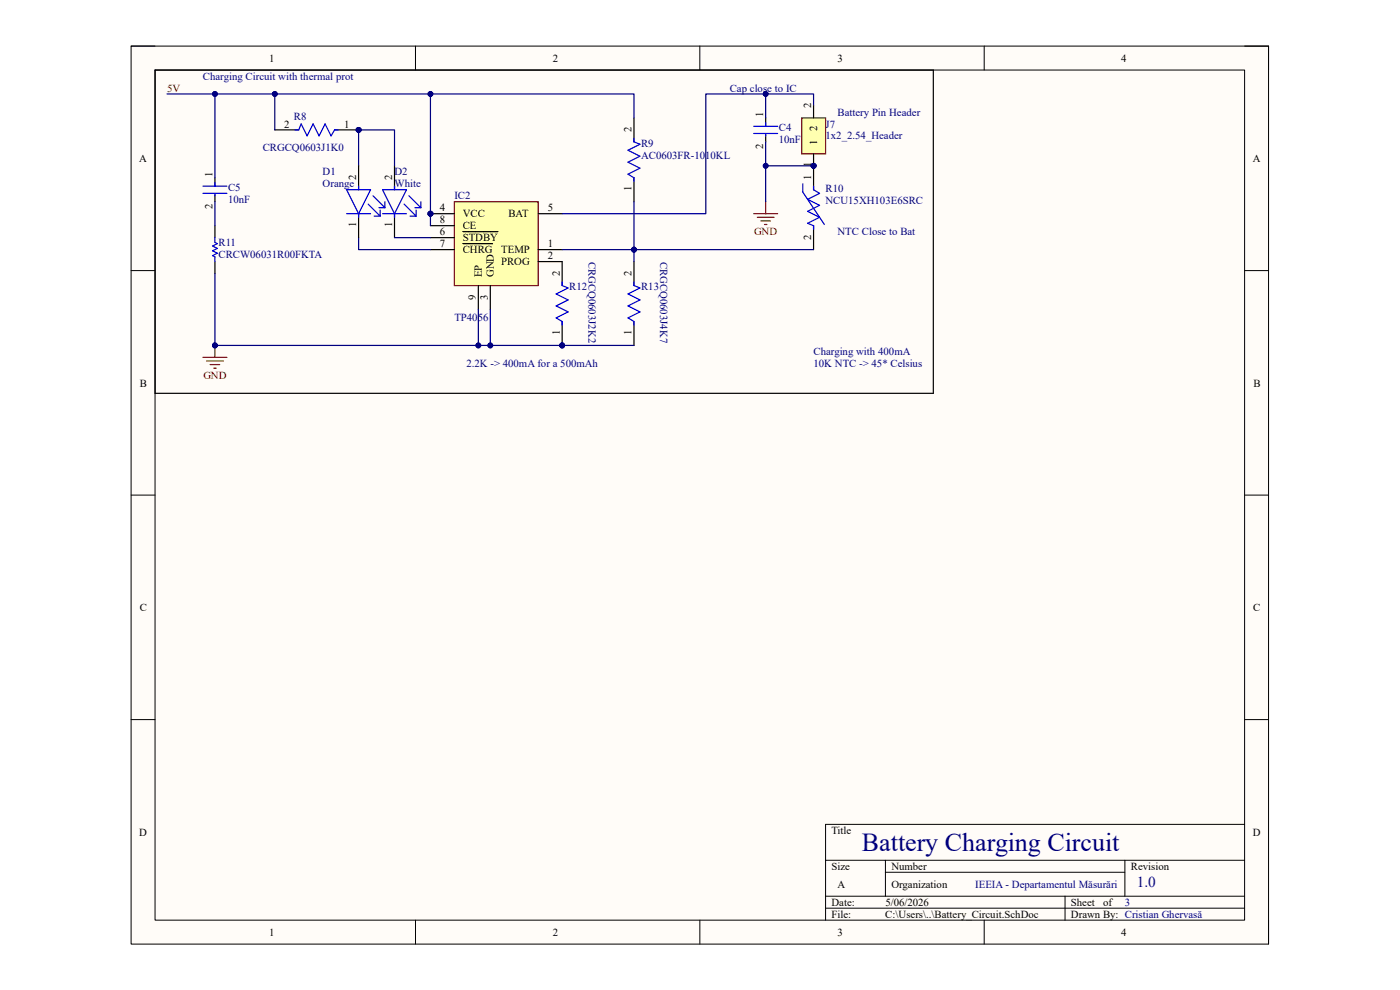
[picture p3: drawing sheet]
<svg xmlns="http://www.w3.org/2000/svg" width="297mm" height="210mm" viewBox="0 0 297 210" stroke-linecap="round" stroke-linejoin="round" font-family="sans-serif">
<path d="M27.8 9.8h241.3v190.5h-241.3z" fill-rule="evenodd" fill="#fffcf8"/>
<path d="M27.8 9.8h241.3v190.5h-241.3z" fill="none" stroke="#000" stroke-width=".21"/>
<path d="M32.9 14.9h231.1v180.3h-231.1z" fill-rule="evenodd" fill="#fffcf8"/>
<g fill="none" stroke="#000" stroke-width=".21">
<path d="M27.8 9.8h5.1M32.9 14.9h231.1v180.3h-231.1zM88.1 9.8v5.1M148.5 9.8v5.1M208.8 9.8v5.1M264 9.8h5.1v5.1M27.8 57.4h5.1M264 57.4h5.1M27.8 105h5.1M264 105h5.1M27.8 152.7h5.1M264 152.7h5.1"/>
<path d="M264 174.9h-88.9v20.3M88.1 195.2v5.1M148.5 195.2v5.1M175.1 182.5h88.9M175.1 190.1h88.9M175.1 192.7h88.9M187.8 182.5v7.6M208.8 195.2v5.1M225.9 190.1v5.1M238.6 182.5v7.6M269.1 195.2v5.1"/>
</g>
<path d="M83.7 35.2v5.1M83.7 45.3v5.1" fill="none" stroke="#000" stroke-width=".25"/>
<path d="M83.7 39.5v.8M81.2 40.3h5l-2.5 5zM81.2 45.3h5M83.7 45.3v.8M85.7 43.3l2.6 2.5M86.7 41.5l2.6 2.6M87 45.8h1.3M88 44.1h1.3M88.3 44.6v1.2M89.3 42.8v1.3" fill="none" stroke="#00f" stroke-width=".25"/>
<path d="M43.1 75.8h5M43.8 76.6h3.6M44.6 77.3h2M45.3 78.1h.5M45.6 73.3v2.5" fill="none" stroke="#800000" stroke-width=".25"/>
<circle cx="45.6" cy="73.3" r=".51" fill="#000080"/>
<circle cx="45.6" cy="73.3" r=".51" fill="none" stroke="#000080" stroke-width=".21"/>
<circle cx="76.1" cy="27.6" r=".51" fill="#000080"/>
<circle cx="76.1" cy="27.6" r=".51" fill="none" stroke="#000080" stroke-width=".21"/>
<path d="M71 27.6h5.1" fill="none" stroke="#000" stroke-width=".25"/>
<circle cx="76.1" cy="27.6" r=".51" fill="#000080"/>
<circle cx="76.1" cy="27.6" r=".51" fill="none" stroke="#000080" stroke-width=".21"/>
<path d="M58.3 27.6h5.1" fill="none" stroke="#000" stroke-width=".25"/>
<path d="M62.6 27.6h.8l.5-1.3 1.3 2.5 1.2-2.5 1.3 2.5 1.3-2.5 1.2 2.5 .8-1.2h.8" fill="none" stroke="#00f" stroke-width=".25"/>
<circle cx="91.3" cy="45.3" r=".51" fill="#000080"/>
<circle cx="91.3" cy="45.3" r=".51" fill="none" stroke="#000080" stroke-width=".21"/>
<path d="M96.4 42.8h17.8v17.8h-17.8z" fill-rule="evenodd" fill="#ffffb0"/>
<path d="M96.4 42.8h17.8v17.8h-17.8z" fill="none" stroke="#800000" stroke-width=".25"/>
<path d="M91.3 45.3h5.1M114.2 53h5.1M114.2 55.5h5.1M104 60.6v5.1" fill="none" stroke="#000" stroke-width=".25"/>
<circle cx="91.3" cy="45.3" r=".51" fill="#000080"/>
<circle cx="91.3" cy="45.3" r=".51" fill="none" stroke="#000080" stroke-width=".21"/>
<path d="M162.4 25v1.8M162.4 28.6v1.5M91.3 47.9h5.1M91.3 53h5.1M91.3 50.4h5.1M98.2 51.7h6.3M98.2 49.1h7.5M114.2 45.3h5.1M101.5 60.6v5.1" fill="none" stroke="#000" stroke-width=".25"/>
<path d="M159.9 26.8h5.1M159.9 28.3h5.1M162.4 26v.8M162.4 28.6v.2" fill="none" stroke="#00f" stroke-width=".25"/>
<circle cx="119.3" cy="73.3" r=".51" fill="#000080"/>
<circle cx="119.3" cy="73.3" r=".51" fill="none" stroke="#000080" stroke-width=".21"/>
<path d="M119.3 68.2v5.1" fill="none" stroke="#000" stroke-width=".25"/>
<circle cx="119.3" cy="73.3" r=".51" fill="#000080"/>
<circle cx="119.3" cy="73.3" r=".51" fill="none" stroke="#000080" stroke-width=".21"/>
<path d="M45.6 37.7v1.8M134.5 25v5.1M134.5 37.7v5.1M45.6 41.3v1.5M45.6 47.9v2.5M45.6 55.5v2.5M119.3 55.5v5.1" fill="none" stroke="#000" stroke-width=".25"/>
<path d="M43.1 39.5h5M45.6 38.7v.8M134.5 29.3v.8l1.3 .5-2.6 1.3 2.6 1.2-2.6 1.3 2.6 1.3-2.6 1.3 1.3 .7v.8M43.1 41h5M45.6 41.3v.2M45.6 50.4v1l.5 .3-1 .5 1 .5-1 .5 1 .5-1 .5 .5 .3v1M119.3 59.8v.8l1.2 .5-2.5 1.3 2.5 1.2-2.5 1.3 2.5 1.3-2.5 1.2 1.3 .8v.8" fill="none" stroke="#00f" stroke-width=".25"/>
<path d="M159.9 45.3h5.1M160.7 46.1h3.5M161.4 46.9h2.1M162.2 47.6h.5M162.4 42.8v2.5" fill="none" stroke="#800000" stroke-width=".25"/>
<circle cx="172.6" cy="35.2" r=".51" fill="#000080"/>
<circle cx="172.6" cy="35.2" r=".51" fill="none" stroke="#000080" stroke-width=".21"/>
<path d="M172.6 35.2v5.1" fill="none" stroke="#000" stroke-width=".25"/>
<circle cx="172.6" cy="35.2" r=".51" fill="#000080"/>
<circle cx="172.6" cy="35.2" r=".51" fill="none" stroke="#000080" stroke-width=".21"/>
<path d="M32.9 14.9h165.1v68.5h-165.1zM134.5 55.5v5.1M172.6 47.9v5.1M134.5 68.2v5.1" fill="none" stroke="#000" stroke-width=".25"/>
<path d="M170.3 39v1.8l4.6 6.8M172.6 39.5v.8l1.3 .7-2.6 1.3 2.6 1.3-2.6 1.2 2.6 1.3-2.6 1.3 1.3 .5v.7M134.5 59.8v.8l1.3 .5-2.6 1.3 2.6 1.2-2.6 1.3 2.6 1.3-2.6 1.2 1.3 .8v.8" fill="none" stroke="#00f" stroke-width=".25"/>
<path d="M91.3 45.3v2.6" fill="none" stroke="#000080" stroke-width=".25"/>
<circle cx="91.3" cy="45.3" r=".51" fill="#000080"/>
<circle cx="91.3" cy="45.3" r=".51" fill="none" stroke="#000080" stroke-width=".21"/>
<path d="M76.1 27.6h7.6v7.6" fill="none" stroke="#000080" stroke-width=".25"/>
<circle cx="76.1" cy="27.6" r=".51" fill="#000080"/>
<circle cx="76.1" cy="27.6" r=".51" fill="none" stroke="#000080" stroke-width=".21"/>
<path d="M76.1 50.4v2.6h15.2M83.7 50.4h7.6M101.5 65.7v7.6" fill="none" stroke="#000080" stroke-width=".25"/>
<circle cx="101.5" cy="73.3" r=".51" fill="#000080"/>
<circle cx="101.5" cy="73.3" r=".51" fill="none" stroke="#000080" stroke-width=".21"/>
<path d="M104 65.7v7.6" fill="none" stroke="#000080" stroke-width=".25"/>
<circle cx="104" cy="73.3" r=".51" fill="#000080"/>
<circle cx="104" cy="73.3" r=".51" fill="none" stroke="#000080" stroke-width=".21"/>
<path d="M76.1 27.6v7.6" fill="none" stroke="#000080" stroke-width=".25"/>
<circle cx="76.1" cy="27.6" r=".51" fill="#000080"/>
<circle cx="76.1" cy="27.6" r=".51" fill="none" stroke="#000080" stroke-width=".21"/>
<path d="M45.6 42.8v5.1M45.6 58v15.3" fill="none" stroke="#000080" stroke-width=".25"/>
<circle cx="45.6" cy="73.3" r=".51" fill="#000080"/>
<circle cx="45.6" cy="73.3" r=".51" fill="none" stroke="#000080" stroke-width=".21"/>
<path d="M45.6 73.3h73.7" fill="none" stroke="#000080" stroke-width=".25"/>
<circle cx="119.3" cy="73.3" r=".51" fill="#000080"/>
<circle cx="119.3" cy="73.3" r=".51" fill="none" stroke="#000080" stroke-width=".21"/>
<circle cx="104" cy="73.3" r=".51" fill="#000080"/>
<circle cx="104" cy="73.3" r=".51" fill="none" stroke="#000080" stroke-width=".21"/>
<circle cx="101.5" cy="73.3" r=".51" fill="#000080"/>
<circle cx="101.5" cy="73.3" r=".51" fill="none" stroke="#000080" stroke-width=".21"/>
<circle cx="45.6" cy="73.3" r=".51" fill="#000080"/>
<circle cx="45.6" cy="73.3" r=".51" fill="none" stroke="#000080" stroke-width=".21"/>
<path d="M172.6 22.5v-2.6h-10.2v5.1" fill="none" stroke="#000080" stroke-width=".25"/>
<circle cx="162.4" cy="19.9" r=".51" fill="#000080"/>
<circle cx="162.4" cy="19.9" r=".51" fill="none" stroke="#000080" stroke-width=".21"/>
<path d="M91.3 19.9h43.2v5.1" fill="none" stroke="#000080" stroke-width=".25"/>
<circle cx="91.3" cy="19.9" r=".51" fill="#000080"/>
<circle cx="91.3" cy="19.9" r=".51" fill="none" stroke="#000080" stroke-width=".21"/>
<path d="M58.3 19.9h33v25.4" fill="none" stroke="#000080" stroke-width=".25"/>
<circle cx="91.3" cy="45.3" r=".51" fill="#000080"/>
<circle cx="91.3" cy="45.3" r=".51" fill="none" stroke="#000080" stroke-width=".21"/>
<circle cx="91.3" cy="19.9" r=".51" fill="#000080"/>
<circle cx="91.3" cy="19.9" r=".51" fill="none" stroke="#000080" stroke-width=".21"/>
<circle cx="58.3" cy="19.9" r=".51" fill="#000080"/>
<circle cx="58.3" cy="19.9" r=".51" fill="none" stroke="#000080" stroke-width=".21"/>
<path d="M35.4 19.9h22.9v7.7" fill="none" stroke="#000080" stroke-width=".25"/>
<circle cx="58.3" cy="19.9" r=".51" fill="#000080"/>
<circle cx="58.3" cy="19.9" r=".51" fill="none" stroke="#000080" stroke-width=".21"/>
<circle cx="45.6" cy="19.9" r=".51" fill="#000080"/>
<circle cx="45.6" cy="19.9" r=".51" fill="none" stroke="#000080" stroke-width=".21"/>
<path d="M162.4 19.9h-12.7v25.4h-30.4" fill="none" stroke="#000080" stroke-width=".25"/>
<circle cx="162.4" cy="19.9" r=".51" fill="#000080"/>
<circle cx="162.4" cy="19.9" r=".51" fill="none" stroke="#000080" stroke-width=".21"/>
<path d="M134.5 42.8v10.2h-15.2" fill="none" stroke="#000080" stroke-width=".25"/>
<circle cx="134.5" cy="53" r=".51" fill="#000080"/>
<circle cx="134.5" cy="53" r=".51" fill="none" stroke="#000080" stroke-width=".21"/>
<path d="M134.5 53v2.5" fill="none" stroke="#000080" stroke-width=".25"/>
<circle cx="134.5" cy="53" r=".51" fill="#000080"/>
<circle cx="134.5" cy="53" r=".51" fill="none" stroke="#000080" stroke-width=".21"/>
<path d="M119.3 73.3h15.2" fill="none" stroke="#000080" stroke-width=".25"/>
<circle cx="119.3" cy="73.3" r=".51" fill="#000080"/>
<circle cx="119.3" cy="73.3" r=".51" fill="none" stroke="#000080" stroke-width=".21"/>
<path d="M162.4 35.2h10.2" fill="none" stroke="#000080" stroke-width=".25"/>
<circle cx="162.4" cy="35.2" r=".51" fill="#000080"/>
<circle cx="162.4" cy="35.2" r=".51" fill="none" stroke="#000080" stroke-width=".21"/>
<circle cx="172.6" cy="35.2" r=".51" fill="#000080"/>
<circle cx="172.6" cy="35.2" r=".51" fill="none" stroke="#000080" stroke-width=".21"/>
<path d="M162.4 30.1v12.7" fill="none" stroke="#000080" stroke-width=".25"/>
<circle cx="162.4" cy="35.2" r=".51" fill="#000080"/>
<circle cx="162.4" cy="35.2" r=".51" fill="none" stroke="#000080" stroke-width=".21"/>
<path d="M134.5 53h38.1" fill="none" stroke="#000080" stroke-width=".25"/>
<circle cx="134.5" cy="53" r=".51" fill="#000080"/>
<circle cx="134.5" cy="53" r=".51" fill="none" stroke="#000080" stroke-width=".21"/>
<path d="M45.6 19.9v17.8" fill="none" stroke="#000080" stroke-width=".25"/>
<circle cx="45.6" cy="19.9" r=".51" fill="#000080"/>
<circle cx="45.6" cy="19.9" r=".51" fill="none" stroke="#000080" stroke-width=".21"/>
<path d="M76.1 35.2v5.1M76.1 45.3v5.1" fill="none" stroke="#000" stroke-width=".25"/>
<path d="M76.1 39.5v.8M73.5 40.3h5.1l-2.5 5zM73.5 45.3h5.1M76.1 45.3v.8M78.1 43.3l2.5 2.5M79.1 41.5l2.6 2.6M79.4 45.8h1.2M80.4 44.1h1.3M80.6 44.6v1.2M81.7 42.8v1.3" fill="none" stroke="#00f" stroke-width=".25"/>
<circle cx="172.6" cy="35.2" r=".51" fill="#000080"/>
<circle cx="172.6" cy="35.2" r=".51" fill="none" stroke="#000080" stroke-width=".21"/>
<path d="M170.1 25h5v7.6h-5z" fill-rule="evenodd" fill="#ffffb0"/>
<path d="M170.1 25h5v7.6h-5z" fill="none" stroke="#800000" stroke-width=".25"/>
<path d="M172.6 32.6v2.6" fill="none" stroke="#000" stroke-width=".25"/>
<circle cx="172.6" cy="35.2" r=".51" fill="#000080"/>
<circle cx="172.6" cy="35.2" r=".51" fill="none" stroke="#000080" stroke-width=".21"/>
<path d="M172.6 22.5v2.5" fill="none" stroke="#000" stroke-width=".25"/>
<path d="M187.8 185h50.8" fill="none" stroke="#000" stroke-width=".21"/>
<text font-size="5.5" fill="#000080" x="182.8" y="180.6">Battery Charging Circuit</text>
<text font-size="3.2" fill="#000080" x="241.2" y="188.2">1.0</text>
<g font-size="2.3" fill="#000080">
<text x="43.1" y="16.9">Charging Circuit with thermal prot</text>
<text x="154.8" y="19.4">Cap close to IC</text>
<text x="62.4" y="25.5">R8</text>
<text x="165.2" y="27.8">C4</text>
<text x="175.1" y="27.1">J7</text>
<text x="175.1" y="29.6">1x2_2.54_Header</text>
<text x="177.7" y="24.5">Battery Pin Header</text>
<text x="55.8" y="32.1">CRGCQ0603J1K0</text>
<text x="136" y="31.1">R9</text>
<text x="136" y="33.7">AC0603FR-1010KL</text>
<text x="165.2" y="30.4">10nF</text>
<text x="48.4" y="40.5">C5</text>
<text x="68.5" y="37.2">D1</text>
<text x="68.5" y="39.8">Orange</text>
<text x="83.7" y="37.2">D2</text>
<text x="83.7" y="39.8">White</text>
<text x="175.1" y="40.8">R10</text>
<text x="48.4" y="43.1">10nF</text>
<text x="96.4" y="42.3">IC2</text>
<text x="175.1" y="43.3">NCU15XH103E6SRC</text>
<text x="46.4" y="52.2">R11</text>
<text x="177.7" y="49.9">NTC Close to Bat</text>
<text x="46.4" y="54.7">CRCW06031R00FKTA</text>
<text x="124.8" y="55.5" transform="rotate(90 124.8 55.5)">CRGCQ0603J2K2</text>
<text x="140.1" y="55.5" transform="rotate(90 140.1 55.5)">CRGCQ0603J4K7</text>
<text x="120.8" y="61.6">R12</text>
<text x="136" y="61.6">R13</text>
<text x="96.4" y="68.2">TP4056</text>
<text x="98.9" y="77.9">2.2K -&gt; 400mA for a 500mAh</text>
<text x="172.6" y="75.3">Charging with 400mA</text>
<text x="172.6" y="77.9">10K NTC -&gt; 45* Celsius</text>
<text x="206.9" y="188.3">IEEIA - Departamentul Măsurări</text>
<text x="238.6" y="192.2">3</text>
</g>
<g font-size="2.3">
<text x="57.1" y="13.1">1</text>
<text x="117.3" y="13.1">2</text>
<text x="177.7" y="13.1">3</text>
<text x="237.9" y="13.1">4</text>
<text x="172.1" y="23" transform="rotate(-90 172.1 23)">2</text>
<text x="60.3" y="27.1">2</text>
<text x="73" y="27.1">1</text>
<text x="134" y="28.1" transform="rotate(-90 134 28.1)">2</text>
<text x="161.9" y="24.8" transform="rotate(-90 161.9 24.8)">1</text>
<text x="173.4" y="27.9" transform="rotate(-90 173.4 27.9)">2</text>
<text x="29.5" y="34.4">A</text>
<text x="161.9" y="31.7" transform="rotate(-90 161.9 31.7)">2</text>
<text x="172.1" y="35.5" transform="rotate(-90 172.1 35.5)">1</text>
<text x="173.4" y="30.9" transform="rotate(-90 173.4 30.9)">1</text>
<text x="265.8" y="34.4">A</text>
<text x="45.1" y="37.5" transform="rotate(-90 45.1 37.5)">1</text>
<text x="75.6" y="38.2" transform="rotate(-90 75.6 38.2)">2</text>
<text x="83.2" y="38.2" transform="rotate(-90 83.2 38.2)">2</text>
<text x="134" y="40.6" transform="rotate(-90 134 40.6)">1</text>
<text x="172.1" y="38.2" transform="rotate(-90 172.1 38.2)">1</text>
<text x="45.1" y="44.4" transform="rotate(-90 45.1 44.4)">2</text>
<text x="93.3" y="44.8">4</text>
<text x="93.3" y="47.4">8</text>
<text x="98.2" y="46.1">VCC</text>
<text x="107.9" y="46.1">BAT</text>
<text x="116.2" y="44.8">5</text>
<text x="75.6" y="48.2" transform="rotate(-90 75.6 48.2)">1</text>
<text x="83.2" y="48.2" transform="rotate(-90 83.2 48.2)">1</text>
<text x="93.3" y="52.5">7</text>
<text x="93.3" y="49.9">6</text>
<text x="98.2" y="48.6">CE</text>
<text x="98.2" y="53.7">CHRG</text>
<text x="98.2" y="51.2">STDBY</text>
<text x="106.3" y="53.7">TEMP</text>
<text x="116.2" y="52.5">1</text>
<text x="172.1" y="51" transform="rotate(-90 172.1 51)">2</text>
<text x="102.2" y="58.8" transform="rotate(-90 102.2 58.8)">EP</text>
<text x="104.8" y="58.8" transform="rotate(-90 104.8 58.8)">GND</text>
<text x="106.3" y="56.3">PROG</text>
<text x="116.2" y="55">2</text>
<text x="118.7" y="58.5" transform="rotate(-90 118.7 58.5)">2</text>
<text x="134" y="58.5" transform="rotate(-90 134 58.5)">2</text>
<text x="101" y="63.7" transform="rotate(-90 101 63.7)">9</text>
<text x="103.5" y="63.5" transform="rotate(-90 103.5 63.5)">3</text>
<text x="118.7" y="71.1" transform="rotate(-90 118.7 71.1)">1</text>
<text x="134" y="71.1" transform="rotate(-90 134 71.1)">1</text>
<text x="29.6" y="82">B</text>
<text x="265.9" y="82">B</text>
<text x="29.6" y="129.6">C</text>
<text x="265.9" y="129.6">C</text>
<text x="29.5" y="177.2">D</text>
<text x="176.4" y="176.9">Title</text>
<text x="265.8" y="177.2">D</text>
<text x="176.4" y="184.5">Size</text>
<text x="189.1" y="184.5">Number</text>
<text x="239.9" y="184.5">Revision</text>
<text x="177.7" y="188.3">A</text>
<text x="189.1" y="188.3">Organization</text>
<text x="176.4" y="192.2">Date:</text>
<text x="176.4" y="194.7">File:</text>
<text x="187.8" y="194.7">C:\Users\..\Battery_Circuit.SchDoc</text>
<text x="187.8" y="192.2">5/06/2026</text>
<text x="227.2" y="194.7">Drawn By: Cristian Ghervasă</text>
<text x="227.2" y="192.2">Sheet</text>
<text x="234.1" y="192.2">of</text>
<text x="57.1" y="198.5">1</text>
<text x="117.3" y="198.5">2</text>
<text x="177.7" y="198.5">3</text>
<text x="237.9" y="198.5">4</text>
</g>
<g font-size="2.3" fill="#800000">
<text x="35.4" y="19.4">5V</text>
<text x="160" y="49.9">GND</text>
<text x="43.1" y="80.4">GND</text>
</g>
</svg>
